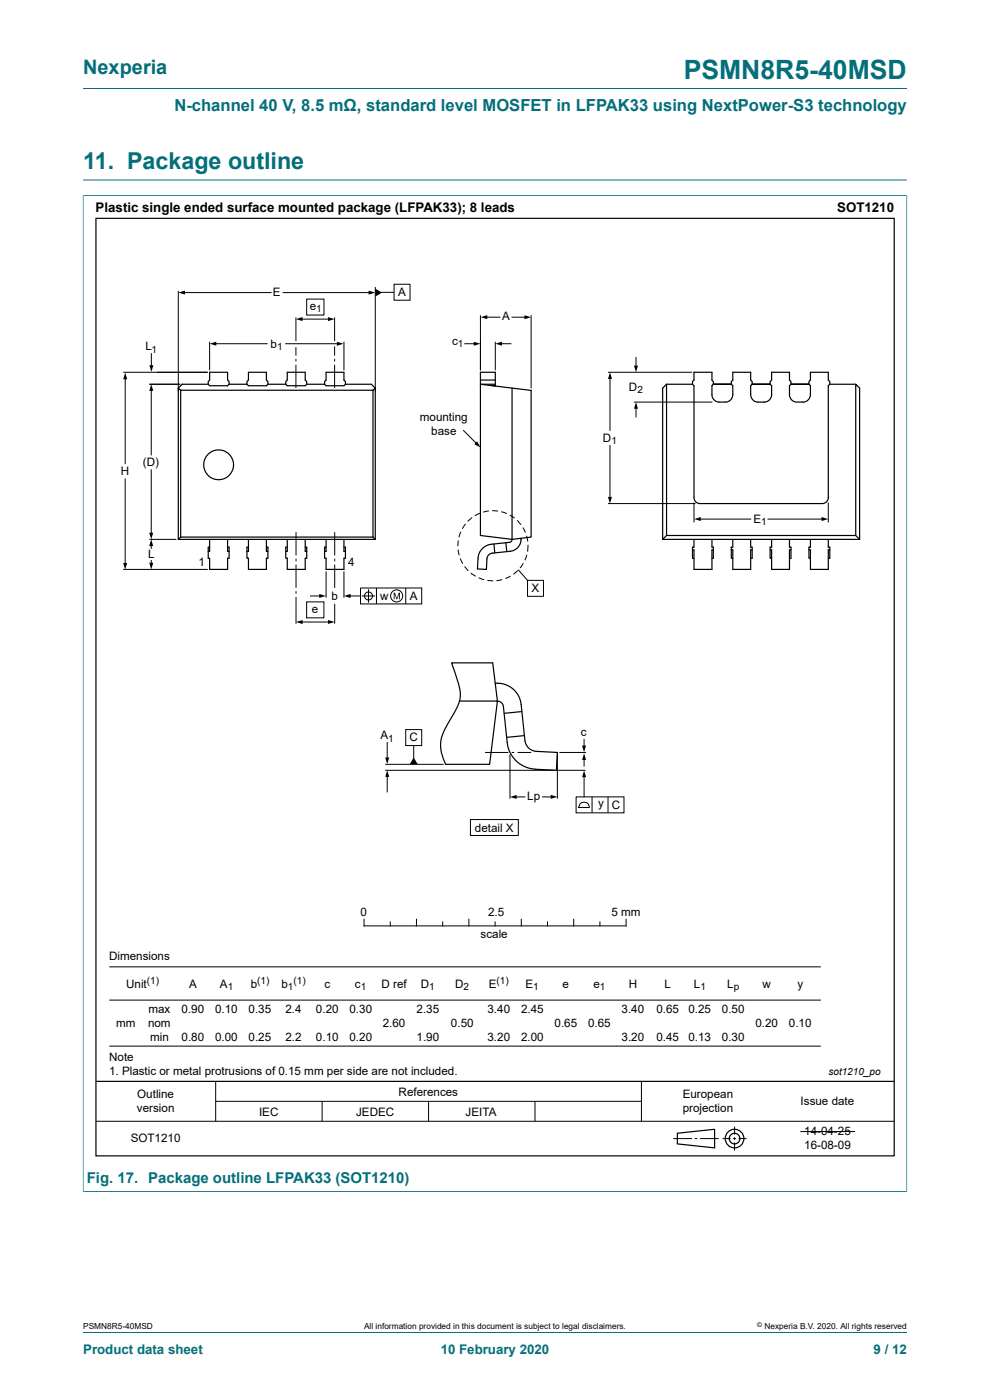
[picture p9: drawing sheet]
<svg xmlns="http://www.w3.org/2000/svg" width="210mm" height="297mm" viewBox="0 0 210 297" stroke-linecap="round" stroke-linejoin="round" font-family="sans-serif">
<path d="M17.6 18.8h174.8M17.6 38.2h174.8M17.6 41.5h174.8M17.6 41.4v211.4M192.4 41.4v211.4M17.6 252.8h174.8M17.6 282.6h174.8" fill="none" stroke="#036f7b" stroke-width=".21"/>
<g fill="none" stroke="#000" stroke-width=".21">
<path d="M26.1 79h18M32.1 75v2.8M37.8 61.7v21.3M38.9 62.1h18.6M44.5 72.5v6M45.6 72.9h11.1M60.1 62.1h18.4M60.6 72.9h11.1M62.8 67.3v5.1M62.8 73.6v1.8M62.8 76.1v.6M62.8 77.4v4.9"/>
<path d="M63.9 67.7h5.9M65.1 63.5h3.6v3.3h-3.6zM71 67.3v5.1M71 73.5v1.9M71 76.1v.6M71 77.4v4.9M73 72.5v6M79.6 60.9v22.1M80.7 62h2.9M83.6 60.3h3.4v3.4h-3.4zM98.6 72.9h2.2M101.9 66.9v11.6"/>
<path d="M103.1 67.3h3M105.1 72.5v6M106.2 72.9h2.2M108.6 67.3h2.9M112.7 66.9v15.5M129 79h17.8M134.9 75.8v2M26.6 80.2v18.2M31.7 81.5h6.5M32.1 82.6v13.9M32.1 99.7v13.6M98.3 91.3l2.8 2.8"/>
<path d="M129.4 94.5v11.2M129.4 80.1v11.2M134.5 85.3h16.6M134.9 86.4v2M26.6 101.6v18.1M31.7 114.4h5.7M32.1 115.6v.7M32.1 118.9v.8M62.8 112.9v4.9M62.8 118.5v.6M62.8 119.8v4.9M71 112.9v4.9"/>
<path d="M71 118.5v.6M71 119.8v4.9M97.2 116.6l.2 1.2M97.2 114.7l-.1 1.2M97.6 118.5l.6 1.1M97.8 112.8l-.4 1.2M98.8 111.1l-.7 1.1M100.1 109.8l-.9 .8M101.8 108.9l-1.1 .5M103.7 108.4l-1.2 .2M104.4 108.3l1.2 .1M106.3 108.6l1.2 .4"/>
<path d="M108.1 109.3l1.1 .6M109.7 110.4l.8 .9M110.9 111.9l.6 1.1M111 119.5l-.7 1M111.7 113.7l.2 1.2M111.7 117.7l-.4 1.2M112 115.6l-.1 1.4M129 106.8h18.5M147.2 106.6v4.2M148.4 110.1h10.8M162.9 110.1h11.7M175.7 106.6v4.2"/>
<path d="M26.1 120.8h18M62.8 125.4v.5M62.8 126.7v5.6M63.9 132h6M65 127.7h3.7v3.4h-3.7zM65.9 126.4h2.1M69.2 121.2v5.6M71 128.1v4.2M73 121.2v5.6M74.1 126.4h2.3M76.5 124.7h13v3.4h-13zM76.8 126.4h2.8"/>
<path d="M78.2 125v2.8M79.9 124.7v3.4M86.1 124.7v3.4M98.5 120.2l.9 .9M99.9 121.6l1 .7M101.5 122.6l1.2 .4M103.4 123.1l1.2 .1M106.5 122.9l-1.2 .3M108.3 122.2l-1.1 .5M109.8 121l-.9 .8M109.9 120.9l2 2.2M111.9 123.1h3.4v3.4h-3.4z"/>
<path d="M82.1 157.5v3.5M86.1 154.8h3.4v3.4h-3.4zM87.8 158.2v2.8M102.9 159.6h4.9M108.5 159.6h.6M109.8 159.6h2.9M118.7 159.6h5.6M123.9 156.8v1.6M81.7 162.1h12.4M81.7 163.4h35.9M82.1 164.5v3.5M99.8 173.9h10.1v3.3h-10.1z"/>
<path d="M108.2 160.1v9.3M109.3 169.1h2M115.1 169.1h2.1M118 163.4h6.2M118.2 160.1v9.3M122.2 169.1h10.2v3.3h-10.2zM123 170.6a1.13 1.13 0 0 1 1.3-.4 1.13 1.13 0 0 1 .7 1.1h-2.2zM123.9 161v1.6M123.9 164.6v4.5M125.6 169.1v3.3M129 169.1v3.3M77.2 195v1.4h55.6v-1.4"/>
<path d="M82.8 195.6v.8M88.3 195v1.4M93.9 195.6v.8M99.5 195v1.4M105 195.6v.8M110.6 195v1.4M116.1 195.6v.8M121.7 195v1.4M127.3 195.6v.8M23.2 212.2h150.9M23.2 205.1h150.9M20.4 237.9h169.3"/>
<path d="M23.2 221.9h150.9M45.8 229.4v8.5M45.8 233.6h90.3M68.3 233.6v4.3M90.9 233.6v4.3M113.5 233.6v4.3M136.1 229.4v8.5M155.8 239v1.7M142.8 241.5h4M147.4 241.5h.5M148.5 241.5h3.9M153.3 241.5h1.7"/>
<path d="M155.5 241.5h.6M155.8 241.3v.5M155.8 242.4v1.7M156.7 241.5h1.7M169.8 240h11.6"/>
<circle cx="78.2" cy="126.4" r=".85"/>
<circle cx="84.1" cy="126.4" r="1.28"/>
</g>
<g fill="none" stroke="#000" stroke-width=".25">
<path d="M20.4 46.3h169.3v198.9h-169.3zM52.7 79h3.8v1.6l.3 .3v.6l-.3 .3h-3.8l-.3-.3v-.6l.3-.3zM60.9 79h3.8v1.6l.4 .3v.6l-.4 .3h-3.8l-.3-.3v-.6l.3-.3zM37.8 82.3v32.1h41.8M38.3 82.8h40.8M38.3 82.8v31.1M44.2 81.5v-.6l.3-.3v-1.6h3.8v1.6l.3 .3v.6M44.2 81.5h-5.6l-.8 .8 .5 .5M44.2 81.5l.3 .3h3.8l.3-.3M48.6 81.5h3.8M56.8 81.5h3.8M65 81.5h3.9"/>
<path d="M68.9 81.5v-.6l.3-.3v-1.6h3.8v1.6l.3 .3v.6M68.9 81.5l.3 .3h3.8l.3-.3M73.3 81.5h5.5l.8 .8-.5 .5M79.1 82.8v31.1M79.6 82.3v32.1M101.9 80.6h3.2M104.4 81.8h.7M105.1 81.9v-2.9h-3.2v34.6l6.7 .8v-32.1M105.1 81.5h-3.2l10.8 1.3v31.1l-4.1 .5-.1 .4-.5 .3-3.8 .4a3.2 3.2 0 0 0-2.8 3l-.1 2.2 1.9 .1 .1-2.2a1.27 1.27 0 0 1 1.1-1.3l3.8-.4a2.57 2.57 0 0 0 2.3-2.7M141.4 81.5v32.1l-.8 .8M141.4 81.5h5.5M141.4 81.5l-.8 .8v32.1"/>
<path d="M146.9 81.5l.3 .3v23.8a1.27 1.27 0 0 0 1.3 1.2h25.9a1.27 1.27 0 0 0 1.3-1.2v-23.8l.3-.3M146.9 81.5v-.6l.3-.3v-1.6h3.8v1.6l.3 .3v.6M151.3 81.5l-.3 .3v1.9a1.56 1.56 0 0 0 1.6 1.6 2.44 2.44 0 0 0 2.5-.6l.3-1v-1.9l-.3-.3M151.3 81.5h3.8M155.1 81.5v-.6l.3-.3v-1.6h3.8v1.6l.3 .3v.6M159.5 81.5l-.3 .3v1.9l.4 1a2.26 2.26 0 0 0 2.5 .6 1.57 1.57 0 0 0 1.6-1.6v-1.9l-.3-.3M159.5 81.5h3.9M163.4 81.5v-.6l.3-.3v-1.6h3.8v1.6l.3 .3v.6M167.8 81.5l-.3 .3v1.9l.3 1a1.52 1.52 0 0 0 1.3 .6 2.42 2.42 0 0 0 2.5-.6l.3-1v-1.9l-.3-.3M167.8 81.5h3.8M171.6 81.5v-.6l.3-.3v-1.6h3.8v1.6l.3 .3v.6M176 81.5h5.5"/>
<path d="M38.3 113.9h40.8M38.3 113.9l-.5 .5M44.5 116.1h-.3v2.3h.3v2.4h3.8v-2.4h.3v-2.3h-.3M44.5 114.4v2.6h-.3M48.3 114.4v2.6h.3M52.7 116.1h-.3v2.3h.3v2.4h3.8v-2.4h.3v-2.3h-.3M52.7 114.4v2.6h-.3M56.5 114.4v2.6h.3M60.9 116.1h-.3v2.3h.3v2.4h3.8v-2.4h.4v-2.3h-.4M60.9 114.4v2.6h-.3M64.7 114.4v2.6h.4M69.2 116.1h-.3v2.3h.3v2.4h3.8v-2.4h.3v-2.3h-.3"/>
<path d="M69.2 114.4v2.6h-.3M73 114.4v2.6h.3M79.1 113.9l.5 .5M104.8 115.4l.2 1.9M107.3 115.1l.2 1.9M140.6 114.4h41.7M141.4 113.6h40.1l.8 .8M146.9 116.7h.3v4.1h3.8v-4.1h.3M147.2 114.4v1.7h-.3v2.3h.3M151 114.4v1.7h.3v2.3h-.3M155.1 116.7h.3v4.1h3.8v-4.1h.3M155.4 114.4v1.7h-.3v2.3h.3"/>
<path d="M159.2 114.4v1.7h.3v2.3h-.3M163.4 116.7h.3v4.1h3.8v-4.1h.3M163.7 114.4v1.7h-.3v2.3h.3M167.5 114.4v1.7h.3v2.3h-.3M171.6 116.7h.3v4.1h3.8v-4.1h.3M171.9 114.4v1.7h-.3v2.3h.3M175.7 114.4v1.7h.3v2.3h-.3M181.5 113.6v-32.1l.8 .8v32.1M105 144.9a5.1 5.1 0 0 1 5.5 4.6l.9 7.6a2.57 2.57 0 0 0 2.3 2.3l4.5 .2-.2 3.8-4.5-.2a6.3 6.3 0 0 1-5.9-5.7l-.8-7.6-.4-.8-.9-.4-1-8.1h-8.7l.5 1.4a17.2 17.2 0 0 1 1.3 5.7l-.2 1.2-.4 1.2-2.1 3.5a7.8 7.8 0 0 0-.4 8.5h9.4l1.6-13.4h-8M110.7 151l-3.8 .3M111.2 156l-3.7 .4M20.4 229.4h169.3"/>
<path d="M143.7 240.4l7.9-.8v3.9l-7.9-.8z"/>
<circle cx="46.4" cy="98.6" r="3.2"/>
<circle cx="155.8" cy="241.5" r="1.13"/>
<circle cx="155.8" cy="241.5" r="1.98"/>
</g>
<g fill="#000">
<path d="M31.7 77.5h.8l-.4 1.4zM37.8 62.1l1.4-.5v.9zM44.5 72.9l1.4-.4v.8zM62.8 67.7l1.4-.4v.8zM69.6 67.3l1.4 .4-1.4 .4zM71.5 72.5l1.4 .4-1.4 .5zM78.2 61.7l1.4 .4-1.4 .4zM79.6 61.2l1.4 .9-1.4 .8zM100.5 72.5l1.4 .4-1.4 .5zM101.9 67.3l1.5-.4v.8zM105.1 72.9l1.4-.4v.8zM111.3 66.9l1.4 .4-1.4 .4z"/>
<path d="M134.5 77.6h.8l-.4 1.4zM26.6 79l.4 1.5h-.9zM32.1 81.5l.4 1.4h-.8zM101.2 93.6l.7 1.3-1.3-.7zM129.4 79l.4 1.4h-.8zM134.9 85.3l.4 1.4h-.8zM26.1 119.4h.9l-.4 1.4zM32.1 114.4l.4 1.4h-.9zM31.7 113h.8l-.4 1.4zM31.7 119.4h.8l-.4 1.4zM129 105.4h.8l-.4 1.4zM147.2 110.1l1.5-.4v.8z"/>
<path d="M174.3 109.7l1.4 .4-1.4 .4zM62.8 132l1.4-.5v.9zM67.7 126l1.4 .4-1.4 .4zM69.6 131.5l1.4 .5-1.4 .4zM73 126.4l1.4-.4v.9zM83.5 125.7h.3l.4 1.2 .4-1.2h.2v1.4h-.1v-1.1l-.4 1.1h-.2l-.4-1.1v1.1h-.2zM123.5 158.2h.8l-.4 1.4zM81.7 160.7h.8l-.4 1.4zM82.1 163.4l.5 1.4h-.9zM87.8 160.7l.8 1.4h-1.7zM108.2 169.1l1.4-.5v.9zM116.8 168.6l1.4 .5-1.4 .4z"/>
<path d="M123.9 163.4l.4 1.5h-.8zM123.9 159.8l.4 1.4h-.8z"/>
</g>
<text font-size="5.6" fill="#036f7b" x="145" y="16.8">PSMN8R5-40MSD</text>
<text font-size="4.9" fill="#036f7b" x="17.6" y="35.9">11. Package outline</text>
<text font-size="4.2" fill="#036f7b" x="17.6" y="15.6">Nexperia</text>
<text font-size="3.5" fill="#036f7b" x="37" y="23.7">N-channel 40 V, 8.5 mΩ, standard level MOSFET in LFPAK33 using NextPower-S3 technology</text>
<text font-size="3.2" fill="#036f7b" x="18.4" y="250.9">Fig. 17. Package outline LFPAK33 (SOT1210)</text>
<g font-size="2.8">
<text x="20.3" y="45.1">Plastic single ended surface mounted package (LFPAK33); 8 leads</text>
<text x="177.6" y="45.1">SOT1210</text>
</g>
<g font-size="2.8" fill="#036f7b">
<text x="17.6" y="287.2">Product data sheet</text>
<text x="93.5" y="287.2">10 February 2020</text>
<text x="185.3" y="287.2">9 / 12</text>
</g>
<g font-size="2.5">
<text x="57.9" y="62.7">E</text>
<text x="65.7" y="65.7">e</text>
<text x="84.4" y="62.8">A</text>
<text x="106.5" y="67.9">A</text>
<text x="30.8" y="74.3">L</text>
<text x="57.4" y="73.8">b</text>
<text x="95.9" y="73.2">c</text>
<text x="133.4" y="82.9">D</text>
<text x="89.1" y="89.4">mounting</text>
<text x="91.5" y="92.4">base</text>
<text x="127.9" y="93.7">D</text>
<text x="25.6" y="100.7">H</text>
<text x="30.3" y="98.8">(D)</text>
<text x="159.8" y="110.9">E</text>
<text x="31.4" y="118.5">L</text>
<text x="42.1" y="120.1">1</text>
<text x="73.8" y="120.1">4</text>
<text x="112.7" y="125.6">X</text>
<text x="66.1" y="130">e</text>
<text x="70.3" y="127.2">b</text>
<text x="80.6" y="127.2">w</text>
<text x="86.9" y="127.2">A</text>
<text x="80.7" y="156.8">A</text>
<text x="86.8" y="157.3">C</text>
<text x="123.2" y="156.1">c</text>
<text x="111.9" y="169.8">Lp</text>
<text x="126.9" y="171.3">y</text>
<text x="129.8" y="171.5">C</text>
<text x="100.7" y="176.4">detail X</text>
<text x="76.5" y="194.4">0</text>
<text x="103.5" y="194.4">2.5</text>
<text x="129.7" y="194.4">5 mm</text>
<text x="23.1" y="203.7">Dimensions</text>
<text x="102" y="199">scale</text>
<text x="26.8" y="209.6">Unit</text>
<text x="40.1" y="209.6">A</text>
<text x="46.6" y="209.6">A</text>
<text x="53.2" y="209.6">b</text>
<text x="59.7" y="209.6">b</text>
<text x="68.8" y="209.6">c</text>
<text x="75.3" y="209.6">c</text>
<text x="80.9" y="209.6">D ref</text>
<text x="89.3" y="209.6">D</text>
<text x="96.6" y="209.6">D</text>
<text x="103.7" y="209.6">E</text>
<text x="111.5" y="209.6">E</text>
<text x="119.4" y="209.6">e</text>
<text x="125.9" y="209.6">e</text>
<text x="133.4" y="209.6">H</text>
<text x="140.9" y="209.6">L</text>
<text x="147.2" y="209.6">L</text>
<text x="154.3" y="209.6">L</text>
<text x="161.8" y="209.6">w</text>
<text x="169.2" y="209.6">y</text>
<text x="31.5" y="214.9">max</text>
<text x="38.5" y="214.9">0.90</text>
<text x="45.6" y="214.9">0.10</text>
<text x="52.7" y="214.9">0.35</text>
<text x="60.6" y="214.9">2.4</text>
<text x="67" y="214.9">0.20</text>
<text x="74.1" y="214.9">0.30</text>
<text x="88.4" y="214.9">2.35</text>
<text x="103.4" y="214.9">3.40</text>
<text x="110.5" y="214.9">2.45</text>
<text x="131.9" y="214.9">3.40</text>
<text x="139.2" y="214.9">0.65</text>
<text x="146" y="214.9">0.25</text>
<text x="153.1" y="214.9">0.50</text>
<text x="24.7" y="217.9">mm</text>
<text x="31.4" y="217.8">nom</text>
<text x="31.8" y="220.8">min</text>
<text x="38.5" y="220.8">0.80</text>
<text x="45.6" y="220.8">0.00</text>
<text x="52.7" y="220.8">0.25</text>
<text x="60.6" y="220.8">2.2</text>
<text x="67" y="220.8">0.10</text>
<text x="74.1" y="220.8">0.20</text>
<text x="81.2" y="217.9">2.60</text>
<text x="88.4" y="220.8">1.90</text>
<text x="95.7" y="217.9">0.50</text>
<text x="103.4" y="220.8">3.20</text>
<text x="110.5" y="220.8">2.00</text>
<text x="117.6" y="217.9">0.65</text>
<text x="124.7" y="217.9">0.65</text>
<text x="131.9" y="220.8">3.20</text>
<text x="139.2" y="220.8">0.45</text>
<text x="146" y="220.8">0.13</text>
<text x="153.1" y="220.8">0.30</text>
<text x="160.2" y="217.9">0.20</text>
<text x="167.4" y="217.9">0.10</text>
<text x="23.1" y="225">Note</text>
<text x="23.1" y="228">1. Plastic or metal protrusions of 0.15 mm per side are not included.</text>
<text x="29.1" y="233">Outline</text>
<text x="84.6" y="232.5">References</text>
<text x="144.8" y="233">European</text>
<text x="29.1" y="236">version</text>
<text x="55" y="236.7">IEC</text>
<text x="75.5" y="236.7">JEDEC</text>
<text x="98.8" y="236.7">JEITA</text>
<text x="144.8" y="236">projection</text>
<text x="169.8" y="234.5">Issue date</text>
<text x="27.7" y="242.3">SOT1210</text>
<text x="170.6" y="240.8">14-04-25</text>
<text x="170.6" y="243.7">16-08-09</text>
</g>
<g font-size="2.1">
<text x="67.1" y="66.2">1</text>
<text x="32.2" y="74.8">1</text>
<text x="58.8" y="74.3">1</text>
<text x="97.1" y="73.6">1</text>
<text x="135.2" y="83.4">2</text>
<text x="129.7" y="94.1">1</text>
<text x="161.5" y="111.4">1</text>
<text x="82.3" y="157.3">1</text>
<text x="31.1" y="208.8">(1)</text>
<text x="54.6" y="208.8">(1)</text>
<text x="62.3" y="208.8">(1)</text>
<text x="105.3" y="208.8">(1)</text>
<text x="48.3" y="210.1">1</text>
<text x="61.1" y="210.1">1</text>
<text x="76.6" y="210.1">1</text>
<text x="91" y="210.1">1</text>
<text x="98.3" y="210.1">2</text>
<text x="113.1" y="210.1">1</text>
<text x="127.2" y="210.1">1</text>
<text x="148.6" y="210.1">1</text>
<text x="155.7" y="210.1">p</text>
<text x="175.7" y="228.1">sot1210_po</text>
</g>
<g font-size="1.8">
<text x="17.6" y="282">PSMN8R5-40MSD</text>
<text x="77.2" y="282">All information provided in this document is subject to legal disclaimers.</text>
<text x="162.2" y="282">Nexperia B.V. 2020. All rights reserved</text>
</g>
<text font-size="1.4" x="160.6" y="281.6">©</text>
</svg>
